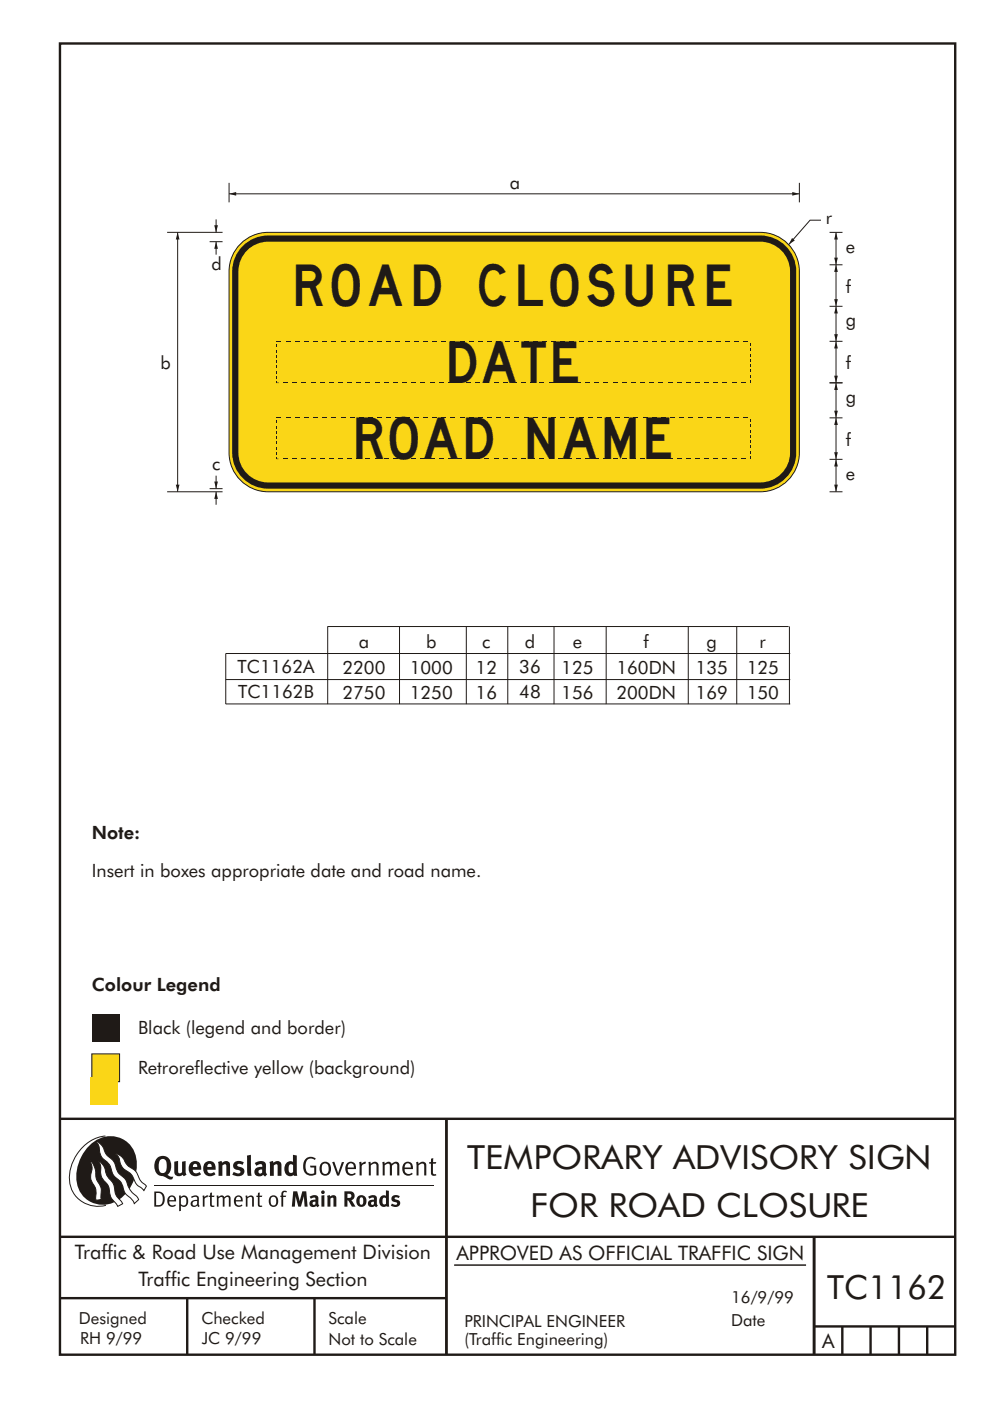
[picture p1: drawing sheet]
<svg xmlns="http://www.w3.org/2000/svg" width="210mm" height="297mm" viewBox="0 0 210 297" stroke-linecap="round" stroke-linejoin="round" font-family="sans-serif">
<g fill="none" stroke="#1f1a17" stroke-width=".51">
<path d="M12.7 9.2h190v278h-190zM12.7 237.2h190M94.7 237.1v50.1M12.7 262.2h190.1M12.7 275.2h82M39.7 275.2v12M66.7 275.2v12M172.7 262.2v25M172.7 281.2h30M178.7 281.2v6M184.7 281.2v6M190.7 281.2v6"/>
<path d="M196.7 281.2v6"/>
</g>
<path d="M96.4 268.2h74.6" fill="none" stroke="#1f1a17" stroke-width=".21"/>
<path d="M19.5 214.9h5.9v5.9h-5.9z" fill="#1f1a17"/>
<g fill="#fad617" stroke="#1f1a17" stroke-width=".21">
<path d="M19.5 223.4h5.9v5.9h-5.9z" fill-rule="evenodd"/>
<path d="M51 51.7a8.3 8.3 0 0 1 5.9-2.4h104.4a8.3 8.3 0 0 1 8.3 8.2v38.5a8.3 8.3 0 0 1-8.3 8.3h-104.4a8.3 8.3 0 0 1-8.3-8.3v-38.5a8.3 8.3 0 0 1 2.4-5.8z" fill-rule="evenodd"/>
</g>
<path d="M51.1 52.6a7.6 7.6 0 0 1 5.8-2.7h104.4a7.6 7.6 0 0 1 7.6 7.6v38.5a7.6 7.6 0 0 1-7.6 7.6h-104.4a7.6 7.6 0 0 1-7.6-7.6v-38.5a7.6 7.6 0 0 1 1.8-4.9z" fill-rule="evenodd" fill="#1f1a17"/>
<path d="M52.4 53.1a6.3 6.3 0 0 1 4.5-1.9h104.4a6.3 6.3 0 0 1 6.3 6.3v38.5a6.3 6.3 0 0 1-6.3 6.3h-104.4a6.3 6.3 0 0 1-6.3-6.3v-38.5a6.3 6.3 0 0 1 1.8-4.4z" fill-rule="evenodd" fill="#fad617"/>
<path d="M48.6 41.1h121" fill="none" stroke="#1f1a17" stroke-width=".21"/>
<g fill="#1f1a17">
<path d="M168.1 40.7l1.5 .4-1.5 .4 1.5-.4-1.5 .4z" fill-rule="evenodd"/>
<path d="M48.6 41.1l1.5-.4v.8z" fill-rule="evenodd"/>
</g>
<path d="M48.6 38.8v4.1" fill="none" stroke="#1f1a17" stroke-width=".21"/>
<g fill="#1f1a17">
<path d="M58.7 88.5h1v.1h-1z"/>
<path d="M60.6 88.5h1v.1h-1z"/>
<path d="M62.6 88.5h1v.1h-1z"/>
<path d="M64.5 88.5h1v.1h-1z"/>
<path d="M66.5 88.5h.9v.1h-.9z"/>
<path d="M68.4 88.5h1v.1h-1z"/>
<path d="M70.4 88.5h.9v.1h-.9z"/>
<path d="M72.3 88.5h1v.1h-1z"/>
<path d="M74.2 88.5h1v.1h-1z"/>
<path d="M76.2 88.5h.9v.1h-.9z"/>
<path d="M78.1 88.5h1v.1h-1z"/>
<path d="M80.1 88.5h.9v.1h-.9z"/>
<path d="M82 88.5h1v.1h-1z"/>
<path d="M83.9 88.5h1v.1h-1z"/>
<path d="M85.9 88.5h1v.1h-1z"/>
<path d="M87.8 88.5h1v.1h-1z"/>
<path d="M89.8 88.5h.9v.1h-.9z"/>
<path d="M91.7 88.5h1v.1h-1z"/>
<path d="M93.7 88.5h.9v.1h-.9z"/>
<path d="M95.6 88.5h1v.1h-1z"/>
<path d="M97.5 88.5h1v.1h-1z"/>
<path d="M99.5 88.5h1v.1h-1z"/>
<path d="M101.4 88.5h1v.1h-1z"/>
<path d="M103.4 88.5h.9v.1h-.9z"/>
<path d="M105.3 88.5h1v.1h-1z"/>
<path d="M107.3 88.5h.9v.1h-.9z"/>
<path d="M109.2 88.5h1v.1h-1z"/>
<path d="M111.1 88.5h1v.1h-1z"/>
<path d="M113.1 88.5h1v.1h-1z"/>
<path d="M115 88.5h1v.1h-1z"/>
<path d="M117 88.5h.9v.1h-.9z"/>
<path d="M118.9 88.5h1v.1h-1z"/>
<path d="M120.8 88.5h1v.1h-1z"/>
<path d="M122.8 88.5h1v.1h-1z"/>
<path d="M124.7 88.5h1v.1h-1z"/>
<path d="M126.7 88.5h.9v.1h-.9z"/>
<path d="M128.6 88.5h1v.1h-1z"/>
<path d="M130.6 88.5h.9v.1h-.9z"/>
<path d="M132.5 88.5h1v.1h-1z"/>
<path d="M134.4 88.5h1v.1h-1z"/>
<path d="M136.4 88.5h1v.1h-1z"/>
<path d="M138.3 88.5h1v.1h-1z"/>
<path d="M140.3 88.5h.9v.1h-.9z"/>
<path d="M142.2 88.5h1v.1h-1z"/>
<path d="M144.2 88.5h.9v.1h-.9z"/>
<path d="M146.1 88.5h1v.1h-1z"/>
<path d="M148 88.5h1v.1h-1z"/>
<path d="M150 88.5h1v.1h-1z"/>
<path d="M151.9 88.5h1v.1h-1z"/>
<path d="M153.9 88.5h.9v.1h-.9z"/>
<path d="M155.8 88.5h1v.1h-1z"/>
<path d="M157.8 88.5h.9v.1h-.9z"/>
<path d="M159 88.9h.2v.6h-.2z"/>
<path d="M159 90h.2v.6h-.2z"/>
<path d="M159 91.1h.2v.6h-.2z"/>
<path d="M159 92.3h.2v.5h-.2z"/>
<path d="M159 93.4h.2v.5h-.2z"/>
<path d="M159 94.5h.2v.5h-.2z"/>
<path d="M159 95.6h.2v.6h-.2z"/>
<path d="M159 96.7h.2v.6h-.2z"/>
<path d="M157.2 97.2h1v.1h-1z"/>
<path d="M155.3 97.2h.9v.1h-.9z"/>
<path d="M153.3 97.2h1v.1h-1z"/>
<path d="M151.4 97.2h1v.1h-1z"/>
<path d="M149.4 97.2h1v.1h-1z"/>
<path d="M147.5 97.2h1v.1h-1z"/>
<path d="M145.6 97.2h.9v.1h-.9z"/>
<path d="M143.6 97.2h1v.1h-1z"/>
<path d="M141.7 97.2h.9v.1h-.9z"/>
<path d="M139.7 97.2h1v.1h-1z"/>
<path d="M137.8 97.2h1v.1h-1z"/>
<path d="M135.8 97.2h1v.1h-1z"/>
<path d="M133.9 97.2h1v.1h-1z"/>
<path d="M132 97.2h.9v.1h-.9z"/>
<path d="M130 97.2h1v.1h-1z"/>
<path d="M128.1 97.2h.9v.1h-.9z"/>
<path d="M126.1 97.2h1v.1h-1z"/>
<path d="M124.2 97.2h1v.1h-1z"/>
<path d="M122.2 97.2h1v.1h-1z"/>
<path d="M120.3 97.2h1v.1h-1z"/>
<path d="M118.4 97.2h.9v.1h-.9z"/>
<path d="M116.4 97.2h1v.1h-1z"/>
<path d="M114.5 97.2h1v.1h-1z"/>
<path d="M112.5 97.2h1v.1h-1z"/>
<path d="M110.6 97.2h1v.1h-1z"/>
<path d="M108.7 97.2h.9v.1h-.9z"/>
<path d="M106.7 97.2h1v.1h-1z"/>
<path d="M104.8 97.2h.9v.1h-.9z"/>
<path d="M102.8 97.2h1v.1h-1z"/>
<path d="M100.9 97.2h1v.1h-1z"/>
<path d="M98.9 97.2h1v.1h-1z"/>
<path d="M97 97.2h1v.1h-1z"/>
<path d="M95.1 97.2h.9v.1h-.9z"/>
<path d="M93.1 97.2h1v.1h-1z"/>
<path d="M91.2 97.2h.9v.1h-.9z"/>
<path d="M89.2 97.2h1v.1h-1z"/>
<path d="M87.3 97.2h1v.1h-1z"/>
<path d="M85.3 97.2h1v.1h-1z"/>
<path d="M83.4 97.2h1v.1h-1z"/>
<path d="M81.5 97.2h.9v.1h-.9z"/>
<path d="M79.5 97.2h1v.1h-1z"/>
<path d="M77.6 97.2h1v.1h-1z"/>
<path d="M75.6 97.2h1v.1h-1z"/>
<path d="M73.7 97.2h1v.1h-1z"/>
<path d="M71.8 97.2h.9v.1h-.9z"/>
<path d="M69.8 97.2h1v.1h-1z"/>
<path d="M67.9 97.2h.9v.1h-.9z"/>
<path d="M65.9 97.2h1v.1h-1z"/>
<path d="M64 97.2h1v.1h-1z"/>
<path d="M62 97.2h1v.1h-1z"/>
<path d="M60.1 97.2h1v.1h-1z"/>
<path d="M58.6 97.3l.5-.1v.1z"/>
<path d="M58.6 97h.2v.3h-.2z"/>
<path d="M58.6 95.9h.2v.5h-.2z"/>
<path d="M58.6 94.8h.2v.5h-.2z"/>
<path d="M58.6 93.6h.2v.6h-.2z"/>
<path d="M58.6 92.5h.2v.6h-.2z"/>
<path d="M58.6 91.4h.2v.6h-.2z"/>
<path d="M58.6 90.3h.2v.6h-.2z"/>
<path d="M58.6 89.2h.2v.5h-.2z"/>
<path d="M58.6 88.5l.2 .1z"/>
<path d="M58.7 72.4h1v.1h-1z"/>
<path d="M60.6 72.4h1v.1h-1z"/>
<path d="M62.6 72.4h1v.1h-1z"/>
<path d="M64.5 72.4h1v.1h-1z"/>
<path d="M66.5 72.4h.9v.1h-.9z"/>
<path d="M68.4 72.4h1v.1h-1z"/>
<path d="M70.4 72.4h.9v.1h-.9z"/>
<path d="M72.3 72.4h1v.1h-1z"/>
<path d="M74.2 72.4h1v.1h-1z"/>
<path d="M76.2 72.4h.9v.1h-.9z"/>
<path d="M78.1 72.4h1v.1h-1z"/>
<path d="M80.1 72.4h.9v.1h-.9z"/>
<path d="M82 72.4h1v.1h-1z"/>
<path d="M83.9 72.4h1v.1h-1z"/>
<path d="M85.9 72.4h1v.1h-1z"/>
<path d="M87.8 72.4h1v.1h-1z"/>
<path d="M89.8 72.4h.9v.1h-.9z"/>
<path d="M91.7 72.4h1v.1h-1z"/>
<path d="M93.7 72.4h.9v.1h-.9z"/>
<path d="M95.6 72.4h1v.1h-1z"/>
<path d="M97.5 72.4h1v.1h-1z"/>
<path d="M99.5 72.4h1v.1h-1z"/>
<path d="M101.4 72.4h1v.1h-1z"/>
<path d="M103.4 72.4h.9v.1h-.9z"/>
<path d="M105.3 72.4h1v.1h-1z"/>
<path d="M107.3 72.4h.9v.1h-.9z"/>
<path d="M109.2 72.4h1v.1h-1z"/>
<path d="M111.1 72.4h1v.1h-1z"/>
<path d="M113.1 72.4h1v.1h-1z"/>
<path d="M115 72.4h1v.1h-1z"/>
<path d="M117 72.4h.9v.1h-.9z"/>
<path d="M118.9 72.4h1v.1h-1z"/>
<path d="M120.8 72.4h1v.1h-1z"/>
<path d="M122.8 72.4h1v.1h-1z"/>
<path d="M124.7 72.4h1v.1h-1z"/>
<path d="M126.7 72.4h.9v.1h-.9z"/>
<path d="M128.6 72.4h1v.1h-1z"/>
<path d="M130.6 72.4h.9v.1h-.9z"/>
<path d="M132.5 72.4h1v.1h-1z"/>
<path d="M134.4 72.4h1v.1h-1z"/>
<path d="M136.4 72.4h1v.1h-1z"/>
<path d="M138.3 72.4h1v.1h-1z"/>
<path d="M140.3 72.4h.9v.1h-.9z"/>
<path d="M142.2 72.4h1v.1h-1z"/>
<path d="M144.2 72.4h.9v.1h-.9z"/>
<path d="M146.1 72.4h1v.1h-1z"/>
<path d="M148 72.4h1v.1h-1z"/>
<path d="M150 72.4h1v.1h-1z"/>
<path d="M151.9 72.4h1v.1h-1z"/>
<path d="M153.9 72.4h.9v.1h-.9z"/>
<path d="M155.8 72.4h1v.1h-1z"/>
<path d="M157.8 72.4h.9v.1h-.9z"/>
<path d="M159 72.8h.2v.5h-.2z"/>
<path d="M159 73.9h.2v.6h-.2z"/>
<path d="M159 75h.2v.6h-.2z"/>
<path d="M159 76.1h.2v.6h-.2z"/>
<path d="M159 77.2h.2v.6h-.2z"/>
<path d="M159 78.4h.2v.5h-.2z"/>
<path d="M159 79.5h.2v.5h-.2z"/>
<path d="M159 80.6h.2v.6h-.2z"/>
<path d="M157.2 81.1h1v.1h-1z"/>
<path d="M155.3 81.1h.9v.1h-.9z"/>
<path d="M153.3 81.1h1v.1h-1z"/>
<path d="M151.4 81.1h1v.1h-1z"/>
<path d="M149.4 81.1h1v.1h-1z"/>
<path d="M147.5 81.1h1v.1h-1z"/>
<path d="M145.6 81.1h.9v.1h-.9z"/>
<path d="M143.6 81.1h1v.1h-1z"/>
<path d="M141.7 81.1h.9v.1h-.9z"/>
<path d="M139.7 81.1h1v.1h-1z"/>
<path d="M137.8 81.1h1v.1h-1z"/>
<path d="M135.8 81.1h1v.1h-1z"/>
<path d="M133.9 81.1h1v.1h-1z"/>
<path d="M132 81.1h.9v.1h-.9z"/>
<path d="M130 81.1h1v.1h-1z"/>
<path d="M128.1 81.1h.9v.1h-.9z"/>
<path d="M126.1 81.1h1v.1h-1z"/>
<path d="M124.2 81.1h1v.1h-1z"/>
<path d="M122.3 81.1h.9v.1h-.9z"/>
<path d="M120.3 81.1h1v.1h-1z"/>
<path d="M118.4 81.1h.9v.1h-.9z"/>
<path d="M116.4 81.1h1v.1h-1z"/>
<path d="M114.5 81.1h1v.1h-1z"/>
<path d="M112.5 81.1h1v.1h-1z"/>
<path d="M110.6 81.1h1v.1h-1z"/>
<path d="M108.7 81.1h.9v.1h-.9z"/>
<path d="M106.7 81.1h1v.1h-1z"/>
<path d="M104.8 81.1h.9v.1h-.9z"/>
<path d="M102.8 81.1h1v.1h-1z"/>
<path d="M100.9 81.1h1v.1h-1z"/>
<path d="M98.9 81.1h1v.1h-1z"/>
<path d="M97 81.1h1v.1h-1z"/>
<path d="M95.1 81.1h.9v.1h-.9z"/>
<path d="M93.1 81.1h1v.1h-1z"/>
<path d="M91.2 81.1h.9v.1h-.9z"/>
<path d="M89.2 81.1h1v.1h-1z"/>
<path d="M87.3 81.1h1v.1h-1z"/>
<path d="M85.3 81.1h1v.1h-1z"/>
<path d="M83.4 81.1h1v.1h-1z"/>
<path d="M81.5 81.1h.9v.1h-.9z"/>
<path d="M79.5 81.1h1v.1h-1z"/>
<path d="M77.6 81.1h1v.1h-1z"/>
<path d="M75.6 81.1h1v.1h-1z"/>
<path d="M73.7 81.1h1v.1h-1z"/>
<path d="M71.8 81.1h.9v.1h-.9z"/>
<path d="M69.8 81.1h1v.1h-1z"/>
<path d="M67.9 81.1h.9v.1h-.9z"/>
<path d="M65.9 81.1h1v.1h-1z"/>
<path d="M64 81.1h1v.1h-1z"/>
<path d="M62 81.1h1v.1h-1z"/>
<path d="M60.1 81.1h1v.1h-1z"/>
<path d="M58.6 81.2l.5-.1v.1z"/>
<path d="M58.6 80.9h.2v.3h-.2z"/>
<path d="M58.6 79.7h.2v.6h-.2z"/>
<path d="M58.6 78.6h.2v.6h-.2z"/>
<path d="M58.6 77.5h.2v.6h-.2z"/>
<path d="M58.6 76.4h.2v.6h-.2z"/>
<path d="M58.6 75.3h.2v.5h-.2z"/>
<path d="M58.6 74.2h.2v.5h-.2z"/>
<path d="M58.6 73h.2v.6h-.2z"/>
<path d="M58.6 72.4l.2 .1z"/>
</g>
<path d="M174.2 46.7h-2.3l-4.6 5.1" fill="none" stroke="#1f1a17" stroke-width=".21"/>
<path d="M168 50.5l.6 .5-1.3 .8z" fill-rule="evenodd" fill="#1f1a17"/>
<path d="M177.4 97.4v6.9" fill="none" stroke="#1f1a17" stroke-width=".21"/>
<g fill="#1f1a17">
<path d="M177 102.8h.8l-.4 1.5z" fill-rule="evenodd"/>
<path d="M177.4 97.4l.4 1.5h-.8z" fill-rule="evenodd"/>
</g>
<path d="M177.4 88.6v8.8" fill="none" stroke="#1f1a17" stroke-width=".21"/>
<g fill="#1f1a17">
<path d="M177 95.9h.8l-.4 1.5z" fill-rule="evenodd"/>
<path d="M177.4 88.6l.4 1.5h-.8z" fill-rule="evenodd"/>
</g>
<path d="M177.4 56.1v8.8" fill="none" stroke="#1f1a17" stroke-width=".21"/>
<g fill="#1f1a17">
<path d="M177 63.4h.8l-.4 1.5z" fill-rule="evenodd"/>
<path d="M177.4 56.1l.4 1.6h-.8z" fill-rule="evenodd"/>
</g>
<path d="M177.4 72.4v8.8" fill="none" stroke="#1f1a17" stroke-width=".21"/>
<g fill="#1f1a17">
<path d="M177 79.7h.8l-.4 1.5z" fill-rule="evenodd"/>
<path d="M177.4 72.4l.4 1.5h-.8z" fill-rule="evenodd"/>
</g>
<path d="M45.8 51.2v2.8M176 72.4h2.8M176 97.4h2.8M176 81.2h2.8M176 88.6h2.8M176 104.3h2.8" fill="none" stroke="#1f1a17" stroke-width=".21"/>
<path d="M45.8 51.2l.4 1.6h-.7z" fill-rule="evenodd" fill="#1f1a17"/>
<path d="M45.8 46.5v2.8" fill="none" stroke="#1f1a17" stroke-width=".21"/>
<path d="M45.5 47.8h.7l-.4 1.5 .4-1.5-.4 1.5z" fill-rule="evenodd" fill="#1f1a17"/>
<path d="M45.8 100.9v2.7" fill="none" stroke="#1f1a17" stroke-width=".21"/>
<path d="M45.5 102.1h.7l-.4 1.5 .4-1.5-.4 1.5z" fill-rule="evenodd" fill="#1f1a17"/>
<path d="M37.7 49.3v55M44.5 51.2h2.7M44.5 103.6h2.7" fill="none" stroke="#1f1a17" stroke-width=".21"/>
<g fill="#1f1a17">
<path d="M37.3 102.8h.8l-.4 1.5z" fill-rule="evenodd"/>
<path d="M37.7 49.3l.4 1.5h-.8z" fill-rule="evenodd"/>
</g>
<path d="M45.8 104.3v2.7" fill="none" stroke="#1f1a17" stroke-width=".21"/>
<path d="M45.8 104.3l.4 1.5h-.7z" fill-rule="evenodd" fill="#1f1a17"/>
<path d="M169.6 38.8v4.1M35.5 49.3h11.7M177.4 49.3v6.8M35.5 104.3h11.7" fill="none" stroke="#1f1a17" stroke-width=".21"/>
<g fill="#1f1a17">
<path d="M177 54.6h.8l-.4 1.5z" fill-rule="evenodd"/>
<path d="M177.4 49.3l.4 1.5h-.8z" fill-rule="evenodd"/>
</g>
<path d="M176 56.1h2.8M176 49.3h2.8M176 64.9h2.8M177.4 81.2v7.4" fill="none" stroke="#1f1a17" stroke-width=".21"/>
<g fill="#1f1a17">
<path d="M177 87.1h.8l-.4 1.5z" fill-rule="evenodd"/>
<path d="M177.4 81.2l.4 1.5h-.8z" fill-rule="evenodd"/>
</g>
<path d="M177.4 64.9v7.5" fill="none" stroke="#1f1a17" stroke-width=".21"/>
<g fill="#1f1a17">
<path d="M177 70.9h.8l-.4 1.5z" fill-rule="evenodd"/>
<path d="M177.4 64.9l.4 1.6h-.8z" fill-rule="evenodd"/>
</g>
<g fill="none" stroke="#1f1a17" stroke-width=".21">
<path d="M47.9 138.6h119.5zM47.9 138.6v10.7M69.5 132.8h97.8zM69.5 132.8v16.5M84.8 132.8v16.5M98.9 132.8v16.5M107.7 132.8v16.5M117.5 132.8v16.5M128.6 132.8v16.5M146 132.8v16.5M156.3 132.8v16.5M167.4 138.6h.1"/>
<path d="M167.5 132.8v16.5M47.9 149.2h119.6zM47.9 144.1h119.5zM167.4 149.2h.1M167.4 144.1h.1"/>
</g>
<path d="M19.1 228.4h5.9v5.9h-5.9z" fill="#fad617"/>
<g fill="#1f1a17">
<path d="M64.9 245.6a1.61 1.61 0 0 1 2.1 .1l-.2 .2a1.17 1.17 0 0 0-1.4-.1 1.17 1.17 0 0 0-.6 1.2 1.42 1.42 0 0 0 1.2 1.9l.7-.2v-1.2h-.8l-.1-.4h1.3v1.9a1.82 1.82 0 0 1-2.2-.1 1.82 1.82 0 0 1-.6-2.1l.2-.7z" fill-rule="evenodd"/>
<path d="M68.2 246.6a1.77 1.77 0 0 0 .4 2.6 1.39 1.39 0 0 0 1.4-.5 1.39 1.39 0 0 0 .2-1.5 1.19 1.19 0 0 0-2-.6zM68.5 246.8a.83 .83 0 0 1 1 .1 .83 .83 0 0 1 .2 1 .75 .75 0 0 1-.6 1 .75 .75 0 0 1-.8-.8v-.9z" fill-rule="evenodd"/>
<path d="M70.5 246.4l.4-.1 .8 2.4 .8-2.3h.5l-1.1 2.8h-.4z" fill-rule="evenodd"/>
<path d="M73.6 246.7a1.74 1.74 0 0 0 .5 2.5h.9l.5-.3-.2-.3a.89 .89 0 0 1-1.1 .2 .89 .89 0 0 1-.4-.9h1.7a1.15 1.15 0 0 0-.4-1.4 1.15 1.15 0 0 0-1.5 .2zM74 246.9a.67 .67 0 0 1 .8-.1 .67 .67 0 0 1 .3 .7h-1.3z" fill-rule="evenodd"/>
<path d="M76.2 246.4l.4-.1 .1 .5 .5-.4 .5-.1-.2 .5a.61 .61 0 0 0-.8 .6v1.8h-.4z" fill-rule="evenodd"/>
<path d="M78.1 246.4l.5-.1 .1 .5a.89 .89 0 0 1 .9-.5 .89 .89 0 0 1 .7 .8v2.1h-.4v-2.1l-.1-.3-.3-.1-.8 .4v2.1h-.4z" fill-rule="evenodd"/>
<path d="M81.1 246.4l.4-.1 .1 .4a.83 .83 0 0 1 .8-.4 .83 .83 0 0 1 .7 .5 .86 .86 0 0 1 .9-.5 .86 .86 0 0 1 .7 .8v2.1h-.4l-.1-2.3a.5 .5 0 0 0-.8 0l-.2 .2v2.1h-.5v-2.2l-.4-.3-.7 .4v2.1h-.4z" fill-rule="evenodd"/>
<path d="M85.7 246.7a1.74 1.74 0 0 0 .5 2.5h.9l.5-.3-.2-.3a.89 .89 0 0 1-1.1 .2 .89 .89 0 0 1-.4-.9h1.7a1.15 1.15 0 0 0-.5-1.4 1.15 1.15 0 0 0-1.4 .2zM86 246.9a.67 .67 0 0 1 .9-.1 .67 .67 0 0 1 .3 .7h-1.3z" fill-rule="evenodd"/>
<path d="M88.3 246.4l.4-.1 .1 .5a.89 .89 0 0 1 .9-.5 .89 .89 0 0 1 .7 .8v2.1h-.4v-2.1l-.1-.3-.3-.1-.8 .4v2.1h-.4z" fill-rule="evenodd"/>
<path d="M91.5 245.7l.4-.2v.9h.7l-.2 .3h-.5v2.1l.1 .1h.5l.1 .3a.71 .71 0 0 1-1.2-.5v-2h-.3v-.3h.3z" fill-rule="evenodd"/>
<path d="M37 246.3l.8-.2v2a.46 .46 0 0 0 .2 .7 .46 .46 0 0 0 .6-.3v-2.2l.8-.1v2.3l.2 .6-.6 .3-.2-.3a1.03 1.03 0 0 1-1.2 .2 1.03 1.03 0 0 1-.6-1z" fill-rule="evenodd"/>
<path d="M40.4 246.6a1.64 1.64 0 0 0 0 2.3 1.64 1.64 0 0 0 2.3 .1l-.4-.5a.78 .78 0 0 1-.9 .3 .78 .78 0 0 1-.5-.8h1.8a1.37 1.37 0 0 0-.6-1.6 1.37 1.37 0 0 0-1.7 .2zM41 246.9a.48 .48 0 0 1 .7-.1 .48 .48 0 0 1 .2 .6h-1z" fill-rule="evenodd"/>
<path d="M43.5 246.6a1.65 1.65 0 0 0-.2 2 1.65 1.65 0 0 0 1.9 .7l.5-.3-.3-.5a.78 .78 0 0 1-.9 .3 .78 .78 0 0 1-.5-.8h1.8a1.37 1.37 0 0 0-.6-1.6 1.37 1.37 0 0 0-1.7 .2zM44.1 246.9a.48 .48 0 0 1 .6-.1 .48 .48 0 0 1 .2 .6h-.9z" fill-rule="evenodd"/>
<path d="M46.3 246.4l.7-.3 .1 .4a.95 .95 0 0 1 1-.3 .95 .95 0 0 1 .7 .9v2.2h-.8v-2.3l-.3-.2-.5 .3v2.2h-.8z" fill-rule="evenodd"/>
<path d="M49.7 246.5a1.73 1.73 0 0 1 2-.1l-.2 .6-.6-.2a.42 .42 0 0 0-.6 .3l.2 .2a1.23 1.23 0 0 1 1.4 1 1.47 1.47 0 0 1-2.3 .9l-.3-.1 .3-.6 .7 .3a.47 .47 0 0 0 .7-.3 .87 .87 0 0 0-1-.6l-.4-.2-.1-.4z" fill-rule="evenodd"/>
<path d="M54.1 246.6l.3 .6 .3-.2a.62 .62 0 0 1 .9 0v.4a1.21 1.21 0 0 0-1.3 .3 1.21 1.21 0 0 0-.2 1.4 1.19 1.19 0 0 0 1.7 0l.5 .3 .4-.4-.3-.4v-1.3a.96 .96 0 0 0-1.3-1.1zM55 248.1l.6-.1v.6a.43 .43 0 0 1-.6 .1 .43 .43 0 0 1 0-.6z" fill-rule="evenodd"/>
<path d="M57.2 246.4l.7-.3 .1 .4a.95 .95 0 0 1 1-.3 .95 .95 0 0 1 .7 .9v2.2h-.8v-2.3l-.3-.2-.5 .3v2.2h-.8z" fill-rule="evenodd"/>
<path d="M62.2 244.8v1.6a1.29 1.29 0 0 0-1.4 .1 1.29 1.29 0 0 0-.5 1.3 1.24 1.24 0 0 0 .5 1.4 1.24 1.24 0 0 0 1.5-.1l.1 .2h.7l-.1-4.3zM61.5 246.9h.4l.3 .1v1.5l-.3 .2a.48 .48 0 0 1-.6-.5 1.52 1.52 0 0 1 .2-1.3z" fill-rule="evenodd"/>
<path d="M52.4 245l.8-.2 .2 4.5h-.8l-.1-.2z" fill-rule="evenodd"/>
</g>
<path d="M22.4 240.9a9 9 0 0 0-7.4 10.8 6.2 6.2 0 0 0 7.5 3.9M32.7 251.4h59.4" fill="none" stroke="#1f1a17" stroke-width=".21"/>
<path d="M19.1 242.7a5.7 5.7 0 0 1 6.5-1.4 5.7 5.7 0 0 1 3.4 5.7 8.6 8.6 0 0 1-6.2 8.4 5.7 5.7 0 0 1-6.5-7.1 9.9 9.9 0 0 1 2.8-5.6z" fill-rule="evenodd" fill="#1f1a17"/>
<path d="M24.4 244.6a3.1 3.1 0 0 1 2.3 2.1l.8 .8a3.2 3.2 0 0 1 2 2.3l.4 .7 1.2 1-.6 .9-.2-.3a3.5 3.5 0 0 1-1.9-2 3.8 3.8 0 0 0-2.1-2.2 3.5 3.5 0 0 1-1-2.3zM20.4 242a3.4 3.4 0 0 1 1.9 2.4l.7 .9a3.3 3.3 0 0 1 1.7 2.5 4.4 4.4 0 0 0 1.7 2l.3 .3a6.1 6.1 0 0 0 2.5 3.7l.2 .5-.9 .9a6.1 6.1 0 0 0-1.9-2.2l-.4-.7a3.6 3.6 0 0 0-1.9-2.8l-.6-1.1a3.6 3.6 0 0 0-1.9-2.8 3.7 3.7 0 0 1-.8-2.4zM21 246.2a3.4 3.4 0 0 1 1.5 2.7l.6 .9a3.8 3.8 0 0 1 1.4 3.1l.3 .8 1.2 1.5-1 .6-.5-.8a3.2 3.2 0 0 1-1.3-2.8 4.3 4.3 0 0 0-1.4-2.2 4.7 4.7 0 0 1-.5-2.9zM19.2 246.1a5.1 5.1 0 0 1 1.2 3.7l.3 .7a3.1 3.1 0 0 1 .7 3l.1 .8-1.1 .2-.1-.8a3.5 3.5 0 0 0-.9-3.2 3.6 3.6 0 0 1 .1-2.6z" fill-rule="evenodd" fill="#fff" stroke="#1f1a17" stroke-width=".21"/>
<g fill="#1f1a17">
<path d="M33.4 245.5a2.51 2.51 0 0 0 .4 3.7l.8 .2a2.78 2.78 0 0 0 2 .6l.2-.5h-.6l-.7-.4a2.56 2.56 0 0 0 0-3.8 1.83 1.83 0 0 0-2.1 .2zM34 245.9a.87 .87 0 0 1 1 0 .87 .87 0 0 1 .4 .9v.4a1.17 1.17 0 0 1-.9 1.5h-.3a2.38 2.38 0 0 1-.2-2.8z" fill-rule="evenodd"/>
<path d="M33.1 252.9v2.6a1.12 1.12 0 0 0 1.2-.3 1.12 1.12 0 0 0 .2-1.1l-.1-.6-.3-.4zM32.7 252.6h1.1a1.67 1.67 0 0 1 1.2 1.7 1.67 1.67 0 0 1-1.3 1.5h-1zM36.1 253.9l-.2 .6h1.1a.55 .55 0 0 0-.3-.7 .55 .55 0 0 0-.6 .1zM35.8 253.8a.95 .95 0 0 1 1.2-.2 .95 .95 0 0 1 .4 1.1h-1.5a.72 .72 0 0 0 .4 .8 .72 .72 0 0 0 .9-.1l.1 .2a1.15 1.15 0 0 1-1.5 0 1.15 1.15 0 0 1-.2-1.5zM38.4 254.1v1.2a.7 .7 0 0 0 .9 .1 .7 .7 0 0 0 .2-.9 .61 .61 0 0 0-.4-.7 .61 .61 0 0 0-.7 .3zM38 253.5l.3-.1 .1 .4a.95 .95 0 0 1 1.2-.1 .95 .95 0 0 1 .3 1.1 .92 .92 0 0 1-.5 1 .92 .92 0 0 1-1-.2v1.1l-.4 .1zM40.9 254.9a.5 .5 0 0 0 .2 .7 .5 .5 0 0 0 .7-.3v-.7zM40.5 253.8a1 1 0 0 1 1.7 .2v1.4l.2 .3-.2 .2-.3-.3a.78 .78 0 0 1-1.4-.1 .78 .78 0 0 1 .8-1.1h.5a.58 .58 0 0 0-.3-.7 .58 .58 0 0 0-.7 .3zM43 253.5l.3-.1 .1 .4 .3-.3h.5l-.2 .3a.52 .52 0 0 0-.6 .6v1.4h-.4zM44.6 252.9l.4-.1-.1 .7h.6l-.1 .3h-.5v1.5a.35 .35 0 0 0 .6 .3v.2a.57 .57 0 0 1-.6 .1 .57 .57 0 0 1-.3-.5v-1.6h-.3v-.3h.3zM45.9 253.5l.4-.1 .1 .4 .2-.2a.64 .64 0 0 1 1 .2 .7 .7 0 0 1 .8-.4 .7 .7 0 0 1 .5 .7v1.7h-.4v-1.7l-.2-.3-.7 .3v1.7h-.3v-1.6a.38 .38 0 0 0-.3-.5 .38 .38 0 0 0-.5 .3l-.1 .1v1.7h-.4zM50.2 253.9l-.2 .6h1.1a.55 .55 0 0 0-.2-.7 .55 .55 0 0 0-.7 .1zM49.9 253.8a.95 .95 0 0 1 1.2-.2 .95 .95 0 0 1 .4 1.1h-1.5a.72 .72 0 0 0 .4 .8 .72 .72 0 0 0 .9-.1l.1 .2a1.15 1.15 0 0 1-1.5 0 1.15 1.15 0 0 1-.2-1.5zM52.1 253.5l.3-.1 .1 .4a.72 .72 0 0 1 .8-.4 .72 .72 0 0 1 .6 .7v1.7h-.4v-1.5a.45 .45 0 0 0-.3-.6 .45 .45 0 0 0-.5 .3l-.2 .1v1.7h-.3zM54.7 252.9l.4-.1v.7h.6l-.1 .3h-.5v1.5a.35 .35 0 0 0 .5 .3v.2a.57 .57 0 0 1-.6 .1 .57 .57 0 0 1-.3-.5v-1.6h-.3v-.3h.3zM57.6 253.9l-.2 .7a.65 .65 0 0 0 .3 .9 .65 .65 0 0 0 .8-.3l.1-.1a.93 .93 0 0 0-.7-1.4zM57.3 253.8a1.12 1.12 0 0 1 1.4 0 1.12 1.12 0 0 1 .2 1.4 1.01 1.01 0 0 1-1.2 .7 1.01 1.01 0 0 1-.7-1.2zM59.9 252.6l.5-.2 .5 .2-.2 .2-.3-.1-.3 .2v.6h.6l-.1 .3h-.5v2h-.4v-2h-.2v-.3h.2zM62.2 252.6l-.3 3.2h.7l.1-2.2 .6 2.2h.5l.7-2.2 .1 2.2h.7l-.3-3.2h-.9l-.5 2.1-.5-2.1zM65.7 253.7l.3 .5a.51 .51 0 0 1 .5-.3 .51 .51 0 0 1 .4 .4v.1a.88 .88 0 0 0-1.1 .3 .88 .88 0 0 0 .2 1.1 .9 .9 0 0 0 1.1-.1l.3 .3 .4-.4-.3-.3v-1.1a.87 .87 0 0 0-.4-.8 .87 .87 0 0 0-1 .1zM66.4 254.9l.5-.1v.5l-.1 .1h-.3l-.2-.1zM68.2 253.5v2.3h.6v-2.4zM68.1 252.8a.4 .4 0 0 0 .8 0 .4 .4 0 0 0-.8 0zM69.4 253.5l.1 2.3h.6v-1.7a.33 .33 0 0 1 .4-.2 .33 .33 0 0 1 .2 .4v1.5h.7v-1.7a.75 .75 0 0 0-.6-.7 .75 .75 0 0 0-.8 .3v-.3zM73.1 252.6v3.2h.6v-1.3l.3 .2 .7 1.1h.7l-.9-1.4a.94 .94 0 0 0 .7-1 .94 .94 0 0 0-.9-.8zM73.7 253.1a.51 .51 0 0 1 .7 .1 .51 .51 0 0 1-.1 .8h-.6zM75.9 253.7a1.19 1.19 0 0 0-.1 1.8 1.19 1.19 0 0 0 1.7-.1 1.19 1.19 0 0 0 0-1.6 1.19 1.19 0 0 0-1.6-.1zM76.5 253.9h.2a.99 .99 0 0 1 0 1.5 1.06 1.06 0 0 1-.2-1.5zM78.1 253.7l.3 .5a.51 .51 0 0 1 .5-.3 .51 .51 0 0 1 .4 .4v.1a.88 .88 0 0 0-1.1 .3 .88 .88 0 0 0 .2 1.1 .9 .9 0 0 0 1.1-.1l.3 .3 .4-.4-.2-.3v-1.1a.87 .87 0 0 0-.5-.8 .87 .87 0 0 0-1 .1zM78.9 254.9l.4-.1v.5l-.1 .1h-.3l-.2-.1zM81.9 252.4v1.2a1.2 1.2 0 0 0-1.4 .5 1.2 1.2 0 0 0 .2 1.5l.5 .3 .8-.2v.1h.6l-.1-3.3zM81.4 254l.5 .1-.1 1.2a.46 .46 0 0 1-.5 0 .46 .46 0 0 1-.2-.6zM83.3 253.6a.79 .79 0 0 0-.2 1 .79 .79 0 0 0 1 .3 .33 .33 0 0 1 0 .5 .33 .33 0 0 1-.5 0l-.5-.2-.2 .4a1.15 1.15 0 0 0 1.2 .3 1.15 1.15 0 0 0 .8-1 1.49 1.49 0 0 0-1.2-.7 .4 .4 0 0 1 .3-.4 .4 .4 0 0 1 .4 .1l.2 .1 .2-.4a1.47 1.47 0 0 0-1.5 0z" fill-rule="evenodd"/>
</g>
<g font-size="8.8" fill="#1f1a17">
<text x="62.8" y="64.9">ROAD CLOSURE</text>
<text x="95.4" y="81.2">DATE</text>
<text x="75.7" y="97.4">ROAD NAME</text>
</g>
<g font-size="7.1" fill="#1f1a17">
<text x="99.1" y="247.8">TEMPORARY ADVISORY SIGN</text>
<text x="112.5" y="258">FOR ROAD CLOSURE</text>
<text x="175.5" y="275.4">TC1162</text>
</g>
<g font-size="4.2" fill="#1f1a17">
<text x="15.9" y="267">Traffic &amp; Road Use Management Division</text>
<text x="96.9" y="267.2">APPROVED AS OFFICIAL TRAFFIC SIGN</text>
<text x="29.4" y="272.6">Traffic Engineering Section</text>
<text x="174.4" y="285.8">A</text>
</g>
<g font-size="3.9" fill="#1f1a17">
<text x="108.1" y="40">a</text>
<text x="175.2" y="47.5">r</text>
<text x="179.4" y="53.6">e</text>
<text x="44.9" y="57.3">d</text>
<text x="179.4" y="62">f</text>
<text x="179.4" y="69.1">g</text>
<text x="34" y="78.2">b</text>
<text x="179.4" y="78.2">f</text>
<text x="179.4" y="85.4">g</text>
<text x="179.4" y="94.5">f</text>
<text x="45" y="99.7">c</text>
<text x="179.4" y="101.7">e</text>
<text x="76.1" y="137.5">a</text>
<text x="90.4" y="137.5">b</text>
<text x="102.3" y="137.5">c</text>
<text x="111.3" y="137.3">d</text>
<text x="121.5" y="137.5">e</text>
<text x="136.6" y="137.5">f</text>
<text x="149.9" y="137.5">g</text>
<text x="161.2" y="137.5">r</text>
<text x="50.4" y="142.7">TC1162A</text>
<text x="72.7" y="142.8">2200</text>
<text x="86.9" y="142.8">1000</text>
<text x="100.9" y="142.8">12</text>
<text x="110.2" y="142.6">36</text>
<text x="119.1" y="142.8">125</text>
<text x="130.8" y="142.8">160DN</text>
<text x="147.6" y="142.8">135</text>
<text x="158.4" y="142.8">125</text>
<text x="50.5" y="148.1">TC1162B</text>
<text x="72.7" y="148.2">2750</text>
<text x="86.9" y="148.2">1250</text>
<text x="100.9" y="148.2">16</text>
<text x="110.2" y="148">48</text>
<text x="119.1" y="148.2">156</text>
<text x="130.8" y="148.2">200DN</text>
<text x="147.6" y="148.2">169</text>
<text x="158.4" y="148.2">150</text>
<text x="19.5" y="178">Note:</text>
<text x="19.5" y="185.9">Insert in boxes appropriate date and road name.</text>
<text x="19.5" y="210.1">Colour Legend</text>
<text x="29.3" y="219.1">Black (legend and border)</text>
<text x="29.3" y="227.6">Retroreflective yellow (background)</text>
</g>
<g font-size="3.5" fill="#1f1a17">
<text x="16.7" y="280.7">Designed</text>
<text x="42.7" y="280.7">Checked</text>
<text x="69.7" y="280.7">Scale</text>
<text x="98.5" y="281.4">PRINCIPAL ENGINEER</text>
<text x="155.1" y="281.2">Date</text>
<text x="155.1" y="276.3">16/9/99</text>
<text x="17" y="284.9">RH 9/99</text>
<text x="42.8" y="284.9">JC 9/99</text>
<text x="69.7" y="285.2">Not to Scale</text>
<text x="98.5" y="285.1">(Traffic Engineering)</text>
</g>
</svg>
